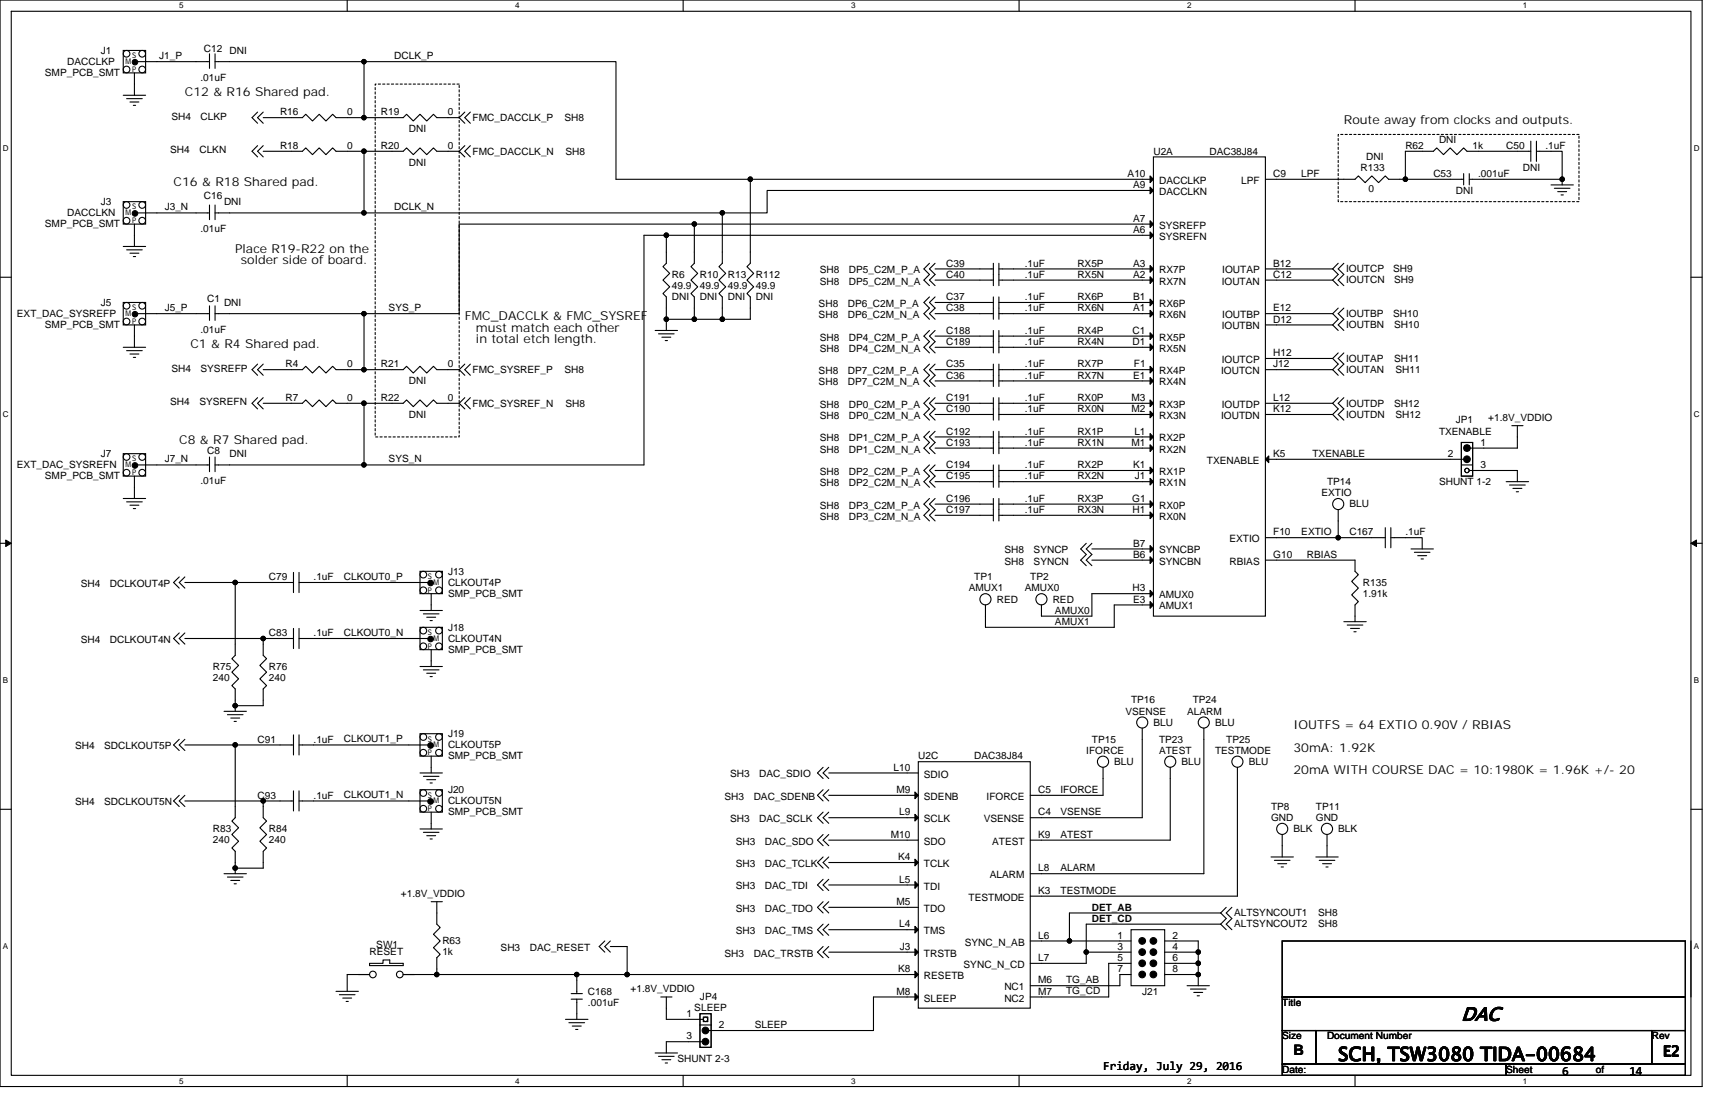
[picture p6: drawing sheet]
<svg xmlns="http://www.w3.org/2000/svg" width="432mm" height="279mm" viewBox="0 0 432 279" stroke-linecap="round" stroke-linejoin="round" font-family="sans-serif">
<path d="M0 0h428.6v273.5h-428.6zM2.8 2.8h422.9v267.9h-422.9z" fill="none" stroke="#000" stroke-width=".28"/>
<g fill="#fff">
<path d="M45.1 .3h1.1v2.3h-1.1z"/>
<path d="M45.1 271h1.1v2.2h-1.1z"/>
</g>
<path d="M87.4 0v2.8M87.4 270.7v2.8" fill="none" stroke="#000" stroke-width=".28"/>
<g fill="#fff">
<path d="M129.7 .3h1.1v2.3h-1.1z"/>
<path d="M129.7 271h1.1v2.2h-1.1z"/>
</g>
<path d="M172 0v2.8M172 270.7v2.8" fill="none" stroke="#000" stroke-width=".28"/>
<g fill="#fff">
<path d="M214.3 .3h1.1v2.3h-1.1z"/>
<path d="M214.3 271h1.1v2.2h-1.1z"/>
</g>
<path d="M256.6 0v2.8M256.6 270.7v2.8" fill="none" stroke="#000" stroke-width=".28"/>
<g fill="#fff">
<path d="M298.9 .3h1.1v2.3h-1.1z"/>
<path d="M298.9 271h1.1v2.2h-1.1z"/>
</g>
<path d="M341.2 0v2.8M341.2 270.7v2.8" fill="none" stroke="#000" stroke-width=".28"/>
<g fill="#fff">
<path d="M383.5 .3h1.1v2.3h-1.1z"/>
<path d="M383.5 271h1.1v2.2h-1.1z"/>
<path d="M.7 36.3h1.5v2.3h-1.5z"/>
<path d="M426.5 36.3h1.4v2.3h-1.4z"/>
<path d="M.7 103.3h1.5v2.2h-1.5z"/>
<path d="M426.5 103.3h1.4v2.2h-1.4z"/>
</g>
<path d="M0 69.8h2.8M425.7 69.8h2.9" fill="none" stroke="#000" stroke-width=".28"/>
<g fill="#fff">
<path d="M.7 170.2h1.4v2.3h-1.4z"/>
<path d="M426.5 170.2h1.3v2.3h-1.3z"/>
</g>
<path d="M0 136.8h2.8M425.7 136.8h2.9" fill="none" stroke="#000" stroke-width=".28"/>
<path d="M1.4 135.9l1.4 .9-1.4 .8zM425.7 136.8l1.4-.9v1.7z" fill="#000" stroke="#000" stroke-width=".25"/>
<g fill="#fff">
<path d="M.7 237.2h1.4v2.2h-1.4z"/>
<path d="M426.4 237.2h1.4v2.2h-1.4z"/>
</g>
<g fill="none" stroke="#000" stroke-width=".28">
<path d="M31 12.7h5.7v5.7h-5.7zM33.8 18.4v5.6M34.7 15.5h18M52.7 13.5v3.7M54.1 13.5v3.7M91.7 15.5h-37.6M91.7 15.5v14.1M91.7 15.5h63.4v29.6h33.8v21.2l-.8 .8 1.7 1.7-1.7 1.7 1.7 1.7-1.7 1.7 .8 .8v5.7h-7M31 24h5.7M31.9 24.8h3.9M32.7 25.7h2.3M33.6 26.5h.5"/>
<path d="M64.9 28.2l-1.4 1.4 1.4 1.4M64.9 36.7l-1.4 1.4 1.4 1.4M66.3 29.6h9.8l.9-.8 1.7 1.7 1.7-1.7 1.7 1.7 1.7-1.7 .8 .8h7.1M66.3 38.1h9.8l.9-.9 1.7 1.7 1.7-1.7 1.7 1.7 1.7-1.7 .8 .9h7.1M66.3 28.2l-1.4 1.4 1.4 1.4M66.3 36.7l-1.4 1.4 1.4 1.4M91.7 38.1v15.5M91.7 38.1h9.8l.9-.9 1.7 1.7 1.6-1.7 1.7 1.7 1.7-1.7 .9 .9h5.6M115.6 29.6h-5.6l-.9-.8-1.7 1.7-1.7-1.7-1.6 1.7-1.7-1.7-.9 .8h-9.8M115.6 29.6l1.4 1.4M115.6 38.1l1.4 1.4M117 28.2l-1.4 1.4"/>
<path d="M117 36.7l-1.4 1.4M118.4 28.2l-1.4 1.4 1.4 1.4M118.4 36.7l-1.4 1.4 1.4 1.4M290.4 39.5h28.2v115.6h-28.2zM385.4 35.5v5.1M385.4 38.1h-16l-.9-.9-1.7 1.7-1.7-1.7-1.7 1.7-1.7-1.7-.8 .9h-7.1v7h14.7M386.8 35.5v5.1M386.8 38.1h6.5v7M31 50.8h5.7v5.6h-5.7zM33.8 56.4v5.6M52.7 51.6v3.7M52.7 53.6h-18"/>
<path d="M54.1 53.6h37.6M54.1 51.6v3.7M91.7 53.6h90.2v12.7l-.9 .8 1.7 1.7-1.7 1.7 1.7 1.7-1.7 1.7 .9 .8v5.7M167.8 59.2h122.6M174.8 56.4h115.6M290.4 45.1h-101.5M290.4 47.9h-97.3v5.7h-11.2M318.6 45.1h22.6l.8-.8 1.7 1.7 1.7-1.7 1.7 1.7 1.7-1.7 .8 .8h4.2M368.5 43.7v2.8M369.9 43.7v2.8M390.5 46.5h5.6M391.4 47.4h3.9"/>
<path d="M392.2 48.2h2.2M393 49.1h.6M393.3 45.1v1.4M393.3 45.1h-23.4M31 62h5.7M31 76.1h5.7v5.7h-5.7zM31.9 62.9h3.9M32.7 63.7h2.3M33.6 64.6h.5M34.7 79h18M52.7 77v3.6M54.1 79h37.6"/>
<path d="M54.1 77v3.6M91.7 79v14M91.7 79h23.9v-22.6h59.2v9.9l-.8 .8 1.7 1.7-1.7 1.7 1.7 1.7-1.7 1.7 .8 .8v5.7M234 66.3l-1.4 1.4 1.4 1.4-1.4 1.4 1.4 1.4M234 74.7l-1.4 1.4 1.4 1.5-1.4 1.4 1.4 1.4M235.4 67.7h14.7M235.4 70.5h14.7M235.4 76.1h14.7M235.4 66.3l-1.4 1.4 1.4 1.4-1.4 1.4 1.4 1.4M235.4 74.7l-1.4 1.4 1.4 1.5-1.4 1.4 1.4 1.4M250.1 79h-14.7M250.1 66.3v5.6"/>
<path d="M250.1 74.7v5.7M251.5 79h38.9M251.5 66.3v5.6M251.5 74.7v5.7M251.5 67.7h38.9M251.5 70.5h38.9M251.5 76.1h38.9M318.6 67.7h16.9M318.6 70.5h16.9M318.6 79h16.9M335.5 67.7l1.4 1.4-1.4 1.4M335.5 70.5l1.4 1.4"/>
<path d="M335.5 79l1.4 1.4-1.4 1.4M336.9 66.3l-1.4 1.4M336.9 77.6l-1.4 1.4M338.3 66.3l-1.4 1.4 1.4 1.4-1.4 1.4 1.4 1.4M338.3 77.6l-1.4 1.4 1.4 1.4-1.4 1.4 1.4 1.4M31 87.4h5.7M31.9 88.3h3.9M32.7 89.1h2.3M33.6 90h.5M33.8 81.8v5.6M64.9 91.7l-1.4 1.3 1.4 1.5M66.3 93h9.8l.9-.8 1.7 1.7 1.7-1.7 1.7 1.7 1.7-1.7 .8 .8h7.1"/>
<path d="M66.3 91.7l-1.4 1.3 1.4 1.5M91.7 93h9.8l.9-.8 1.7 1.7 1.6-1.7 1.7 1.7 1.7-1.7 .9 .8h5.6M115.6 93l1.4 1.5M117 91.7l-1.4 1.3M118.4 91.7l-1.4 1.3 1.4 1.5M165 83.2h5.6M165.8 84h3.9M166.6 84.9h2.3M167.5 85.7h.6M167.8 80.4v-5.7l-.9-.8 1.7-1.7-1.7-1.7 1.7-1.7-1.7-1.7 .9-.8v-7.1h-5.7v57.8h-70.4M167.8 80.4h7M167.8 80.4v2.8"/>
<path d="M174.8 80.4h7.1M234 91.7l-1.4 1.3 1.4 1.5-1.4 1.4 1.4 1.4M234 83.2l-1.4 1.4 1.4 1.4-1.4 1.4 1.4 1.4M235.4 93h14.7M235.4 87.4h14.7M235.4 91.7l-1.4 1.3 1.4 1.5-1.4 1.4 1.4 1.4M235.4 83.2l-1.4 1.4 1.4 1.4-1.4 1.4 1.4 1.4M250.1 91.7v5.6M250.1 83.2v5.6M250.1 95.9h-14.7M250.1 84.6h-14.7M251.5 87.4h38.9"/>
<path d="M251.5 91.7v5.6M251.5 83.2v5.6M251.5 93h38.9M251.5 95.9h38.9M251.5 84.6h38.9M318.6 81.8h16.9M318.6 90.2h16.9M318.6 93h16.9M335.5 81.8l1.4 1.4M335.5 90.2l1.4 1.5-1.4 1.3M335.5 93l1.4 1.5M336.9 88.8l-1.4 1.4"/>
<path d="M338.3 88.8l-1.4 1.4 1.4 1.5-1.4 1.3 1.4 1.5M31 114.2h5.7v5.6h-5.7zM33.8 119.8v5.7M52.7 115v3.7M52.7 117h-18M54.1 117h37.6M54.1 115v3.7M64.9 100.1l-1.4 1.4 1.4 1.4M66.3 101.5h9.8l.9-.8 1.7 1.7 1.7-1.7 1.7 1.7 1.7-1.7 .8 .8h7.1M66.3 100.1l-1.4 1.4 1.4 1.4M91.7 101.5v15.5M91.7 101.5h9.8l.9-.8 1.7 1.7 1.6-1.7 1.7 1.7 1.7-1.7 .9 .8h5.6"/>
<path d="M115.6 101.5l1.4 1.4M117 100.1l-1.4 1.4M118.4 100.1l-1.4 1.4 1.4 1.4M234 100.1l-1.4 1.4 1.4 1.4-1.4 1.4 1.4 1.4M234 117l-1.4 1.4 1.4 1.4-1.4 1.4 1.4 1.5M234 108.6l-1.4 1.4 1.4 1.4-1.4 1.4 1.4 1.4M235.4 101.5h14.7M235.4 118.4h14.7M235.4 110h14.7M235.4 100.1l-1.4 1.4 1.4 1.4-1.4 1.4 1.4 1.4M235.4 117l-1.4 1.4 1.4 1.4-1.4 1.4 1.4 1.5M235.4 108.6l-1.4 1.4 1.4 1.4-1.4 1.4 1.4 1.4"/>
<path d="M250.1 108.6v5.6M250.1 117v5.7M250.1 100.1v5.6M250.1 104.3h-14.7M250.1 112.8h-14.7M251.5 108.6v5.6M251.5 117v5.7M251.5 100.1v5.6M251.5 101.5h38.9M251.5 104.3h38.9M251.5 118.4h38.9M251.5 110h38.9"/>
<path d="M251.5 112.8h38.9M318.6 101.5h16.9M318.6 104.3h16.9M318.6 115.6h50.2M335.5 101.5l1.4 1.4-1.4 1.4M335.5 104.3l1.4 1.4M336.9 100.1l-1.4 1.4M338.3 100.1l-1.4 1.4 1.4 1.4-1.4 1.4 1.4 1.4M367.9 117h2.9M367.9 111.4h2.9v8.4h-2.9zM368.8 112.2h1.1v1.1h-1.1zM369.9 118.4h12.1v2.8"/>
<path d="M380.6 107.1h2.9M382 107.1v5.7h-12.1M31 125.5h5.7M31.9 126.3h3.9M32.7 127.2h2.3M33.6 128h.5M234 125.5l-1.4 1.4 1.4 1.4-1.4 1.4 1.4 1.4M235.4 126.9h14.7M235.4 129.7h14.7M235.4 125.5l-1.4 1.4 1.4 1.4-1.4 1.4 1.4 1.4M250.1 125.5v5.6M250.1 121.2h-14.7"/>
<path d="M251.5 125.5v5.6M251.5 126.9h38.9M251.5 129.7h38.9M251.5 121.2h38.9M273.5 136.8l-1.4 1.4 1.4 1.4-1.4 1.4 1.4 1.4M274.9 136.8l-1.4 1.4 1.4 1.4-1.4 1.4 1.4 1.4M274.9 138.2h15.5M318.6 135.3h18.3M336.9 128.3v7M336.9 135.3h11.9M348.8 132.8v5.1M350.2 135.3h7.9v2.9"/>
<path d="M350.2 132.8v5.1M355.3 138.2h5.6M356.1 139h3.9M357 139.9h2.2M379.2 121.2h5.7M380.1 122.1h3.9M380.9 122.9h2.3M381.8 123.8h.5M45.1 145.2l-1.4 1.4 1.4 1.4M45.1 159.3l-1.4 1.4 1.4 1.4M46.5 145.2l-1.4 1.4 1.4 1.4M46.5 159.3l-1.4 1.4 1.4 1.4"/>
<path d="M46.5 146.6h12.7M59.2 146.6h14.7M59.2 146.6v18.4l-.8 .8 1.7 1.7-1.7 1.7 1.7 1.7-1.7 1.7 .8 .8v4.2h7.1v-4.2l.8-.8-1.7-1.7 1.7-1.7-1.7-1.7 1.7-1.7-.8-.8v-4.3M73.9 158.2v5.1M73.9 144.1v5.1M75.3 146.6h32.4M75.3 158.2v5.1M75.3 144.1v5.1M105.7 153.7h5.7M105.7 157.9h5.7v5.6h-5.7zM105.7 143.8h5.7v5.6h-5.7zM106.6 154.5h3.9"/>
<path d="M107.4 155.4h2.3M108.3 156.2h.5M108.6 149.4v4.3M248.1 152.3v5.6h32.4v-5.6h9.9M274.9 141h15.5M290.4 149.4h-15.5v5.7h-12.7v-2.8M318.6 141h22.6v2.8l.8 .9-1.7 1.6 1.7 1.7-1.7 1.7 1.7 1.7-.8 .9v4.2M338.3 156.5h5.7M339.2 157.3h3.9M340 158.2h2.3M340.9 159h.5M357.8 140.7h.6"/>
<path d="M46.5 160.7h19.8M56.4 179h5.6M57.3 179.9h3.9M59.2 177.6v1.4M66.3 160.7h7.6M75.3 160.7h32.4M105.7 167.8h5.7M106.6 168.6h3.9M107.4 169.5h2.3M108.3 170.3h.5M108.6 163.5v4.3M45.1 186.1l-1.4 1.4 1.4 1.4"/>
<path d="M46.5 186.1l-1.4 1.4 1.4 1.4M46.5 187.5h12.7v18.3l-.8 .9 1.7 1.7-1.7 1.7 1.7 1.7-1.7 1.6 .8 .9v4.2M58.1 180.7h2.2M58.9 181.6h.6M59.2 187.5h14.7M73.9 185v5M73.9 199.1v5M75.3 187.5h32.4M75.3 185v5M75.3 199.1v5M105.7 194.6h5.7M105.7 184.7h5.7v5.6h-5.7z"/>
<path d="M105.7 198.8h5.7v5.6h-5.7zM106.6 195.4h3.9M107.4 196.3h2.3M108.3 197.1h.5M108.6 190.3v4.3M207.2 193.1l-1.4 1.5 1.4 1.4M207.2 198.8l-1.4 1.4 1.4 1.4M208.7 193.1l-1.5 1.5 1.5 1.4M208.7 198.8l-1.5 1.4 1.5 1.4M208.7 194.6h22.5M231.2 191.7h28.2v62.1h-28.2zM277.7 193.1v7.1h-18.3"/>
<path d="M287.6 183.3v22.5h-28.2M294.6 193.1v18.4h-35.2M303.1 183.3v36.6h-43.7M311.6 193.1v32.5h-52.2M0 203.7h2.8M45.1 200.2l-1.4 1.4 1.4 1.4M46.5 200.2l-1.4 1.4 1.4 1.4M46.5 201.6h19.8M56.4 219.9h5.6M59.2 218.5v1.4M66.3 201.6v4.2l.8 .9-1.7 1.7 1.7 1.7-1.7 1.7 1.7 1.6-.8 .9v4.2h-7.1M66.3 201.6h7.6"/>
<path d="M75.3 201.6h32.4M105.7 208.7h5.7M106.6 209.5h3.9M107.4 210.4h2.3M108.3 211.2h.5M108.6 204.4v4.3M207.2 204.4l-1.4 1.4 1.4 1.4M207.2 215.7l-1.4 1.4 1.4 1.4M207.2 210.1l-1.4 1.4 1.4 1.4M208.7 204.4l-1.5 1.4 1.5 1.4M208.7 215.7l-1.5 1.4 1.5 1.4M208.7 211.5h22.5"/>
<path d="M208.7 210.1l-1.5 1.4 1.5 1.4M231.2 200.2h-22.5M231.2 205.8h-22.5M231.2 217.1h-22.5M320 215.7h5.6M320.9 216.6h3.9M321.7 217.4h2.3M322.6 218.2h.5M322.8 210.1v5.6M331.3 215.7h5.6M332.1 216.6h4M333 217.4h2.2"/>
<path d="M333.8 218.2h.6M334.1 210.1v5.6M425.7 203.7h2.9M57.3 220.8h3.9M58.1 221.6h2.2M58.9 222.5h.6M108.6 227h2.8M110 227v5.6l.8 .9-1.7 1.7 1.7 1.7-1.7 1.6 1.7 1.7-.8 .9v4.2M152.3 236.9l-1.4 1.4 1.4 1.4M153.7 238.3h4.2v7M153.7 236.9l-1.4 1.4 1.4 1.4M207.2 232.6l-1.4 1.4 1.4 1.4"/>
<path d="M207.2 221.3l-1.4 1.5 1.4 1.4M207.2 227l-1.4 1.4 1.4 1.4M207.2 238.3l-1.4 1.4 1.4 1.4M208.7 232.6l-1.5 1.4 1.5 1.4M208.7 221.3l-1.5 1.5 1.5 1.4M208.7 227l-1.5 1.4 1.5 1.4M208.7 238.3l-1.5 1.4 1.5 1.4M231.2 234h-22.5M231.2 222.8h-22.5M231.2 228.4h-22.5M231.2 239.7h-22.5M259.4 236.9h9.9"/>
<path d="M269.3 236.9h15.5M273.5 239.7v2.8h-14.1M273.5 239.7h11.3M284.8 234h8.4v14.1h-8.4zM293.2 236.9h8.5v2.8M293.2 239.7h8.5M301.7 239.7v2.8M307.3 229.8h-38v7.1M307.3 232.6h-33.8v7.1M307.3 229.8l1.4 1.4-1.4 1.4M307.3 232.6l1.4 1.4M308.7 228.4l-1.4 1.4"/>
<path d="M310.2 228.4l-1.5 1.4 1.5 1.4-1.5 1.4 1.5 1.4M322.8 236.9h101.5v14.1h-101.5zM425.7 236.9v14.1M84.6 249.5h5.6M85.4 250.4h4M86.3 251.2h2.2M87.1 252.1h.6M93 242.5h3.4v-.9h1.7v.9h3.4v.6h-8.5zM93 245.3h-5.6v4.2M101.5 245.3h8.5M110 245.3h35.2M142.4 256.6h5.6"/>
<path d="M143.2 257.4h4M143.8 250.1h2.8M143.8 251.5h2.8M144.1 258.3h2.2M144.9 259.1h.6M145.2 251.5v5.1M145.2 245.3v4.8M145.2 245.3h12.7M157.9 245.3h73.3M166.4 251h2.8M167.8 251v5.6h9.3M176.2 255.2h2.8v8.4h-2.8z"/>
<path d="M176.2 258h2.8M177.1 256h1.1v1.2h-1.1zM231.2 251h-11.3v8.4h-41.7M284.8 242.5h-5.7v8.5h-19.7M284.8 245.3h-2.8v2.8h-22.6M293.2 242.5h8.5M293.2 245.3h8.5M298.9 248.1h5.6M299.7 249h4M300.6 249.8h2.2M301.4 250.7h.6M301.7 245.3v2.8"/>
<path d="M301.7 242.5v2.8M322.8 251h101.5v8.4h-101.5zM322.8 259.4h8.5v8.5h-8.5zM331.3 259.4h84.6v8.5h-84.6zM415.9 259.4h8.4v8.5h-8.4zM165 265h5.6M165.8 265.9h3.9M166.6 266.7h2.3M167.5 267.6h.6M177.1 262.2h-9.3v2.8M322.8 267.9h56.4v2.8h-56.4zM379.2 267.9h45.1v2.8h-45.1z"/>
<circle cx="31.9" cy="13.5" r=".84"/>
<circle cx="31.9" cy="17.5" r=".84"/>
<circle cx="35.8" cy="13.5" r=".84"/>
<circle cx="35.8" cy="17.5" r=".84"/>
<circle cx="31.9" cy="51.6" r=".84"/>
<circle cx="31.9" cy="55.5" r=".84"/>
<circle cx="35.8" cy="55.5" r=".84"/>
<circle cx="35.8" cy="51.6" r=".84"/>
<circle cx="31.9" cy="77" r=".84"/>
<circle cx="35.8" cy="77" r=".84"/>
<circle cx="31.9" cy="80.9" r=".84"/>
<circle cx="35.8" cy="80.9" r=".84"/>
<circle cx="31.9" cy="119" r=".84"/>
<circle cx="31.9" cy="115" r=".84"/>
<circle cx="35.8" cy="115" r=".84"/>
<circle cx="35.8" cy="119" r=".84"/>
<circle cx="369.3" cy="115.6" r=".57"/>
<circle cx="369.3" cy="118.4" r=".56"/>
<circle cx="336.9" cy="126.9" r="1.4"/>
<circle cx="106.6" cy="158.7" r=".84"/>
<circle cx="106.6" cy="148.6" r=".84"/>
<circle cx="106.6" cy="144.6" r=".84"/>
<circle cx="110.5" cy="144.6" r=".84"/>
<circle cx="110.5" cy="148.6" r=".84"/>
<circle cx="110.5" cy="158.7" r=".84"/>
<circle cx="248.1" cy="150.8" r="1.4"/>
<circle cx="262.2" cy="150.8" r="1.4"/>
<circle cx="106.6" cy="162.7" r=".84"/>
<circle cx="110.5" cy="162.7" r=".84"/>
<circle cx="106.6" cy="199.6" r=".84"/>
<circle cx="106.6" cy="185.5" r=".84"/>
<circle cx="106.6" cy="189.5" r=".84"/>
<circle cx="110.5" cy="199.6" r=".84"/>
<circle cx="110.5" cy="185.5" r=".84"/>
<circle cx="110.5" cy="189.5" r=".84"/>
<circle cx="277.7" cy="191.7" r="1.4"/>
<circle cx="287.6" cy="181.9" r="1.4"/>
<circle cx="294.6" cy="191.7" r="1.4"/>
<circle cx="303.1" cy="181.9" r="1.4"/>
<circle cx="311.6" cy="191.7" r="1.4"/>
<circle cx="106.6" cy="203.6" r=".84"/>
<circle cx="110.5" cy="203.6" r=".84"/>
<circle cx="322.8" cy="208.6" r="1.4"/>
<circle cx="334.1" cy="208.6" r="1.4"/>
<circle cx="93.9" cy="245.3" r=".84"/>
<circle cx="100.7" cy="245.3" r=".84"/>
<circle cx="177.6" cy="256.6" r=".56"/>
<circle cx="177.6" cy="259.4" r=".55"/>
<circle cx="177.6" cy="262.2" r=".55"/>
</g>
<path d="M94.5 21.2h21.1v88.8h-21.1zM336.9 33.8h60.7v17h-60.7z" fill="none" stroke="#000" stroke-width=".28" stroke-dasharray=".6 .6"/>
<g fill="#000" stroke="#000" stroke-width=".28">
<path d="M289.6 44.3l.8 .8-.8 .9zM289.6 47.1l.8 .8-.8 .9zM289.6 55.6l.8 .8-.8 .9zM289.6 58.4l.8 .8-.8 .9zM289.6 66.8l.8 .9-.8 .8zM289.6 69.7l.8 .8-.8 .9zM289.6 75.3l.8 .8-.8 .9zM289.6 78.1l.8 .9-.8 .8zM289.6 83.8l.8 .8-.8 .8zM289.6 86.6l.8 .8-.8 .9zM289.6 92.2l.8 .8-.8 .9zM289.6 95l.8 .9-.8 .8z"/>
<path d="M289.6 100.7l.8 .8-.8 .9zM289.6 103.5l.8 .8-.8 .9zM289.6 109.1l.8 .9-.8 .8zM289.6 112l.8 .8-.8 .8zM289.6 117.6l.8 .8-.8 .9zM318.6 115.6l.8-.8v1.7zM289.6 120.4l.8 .8-.8 .9zM289.6 126l.8 .9-.8 .8zM289.6 128.9l.8 .8-.8 .9zM289.6 137.3l.8 .9-.8 .8zM289.6 140.1l.8 .9-.8 .8zM289.6 148.6l.8 .8-.8 .9z"/>
<path d="M289.6 151.4l.8 .9-.8 .8zM230.4 199.3l.8 .9-.8 .8zM230.4 205l.8 .8-.8 .9zM230.4 216.3l.8 .8-.8 .9zM230.4 221.9l.8 .9-.8 .8zM230.4 233.2l.8 .8-.8 .9zM230.4 238.8l.8 .9-.8 .8zM230.4 244.5l.8 .8-.8 .8zM230.4 250.1l.8 .9-.8 .8z"/>
<circle cx="34" cy="15.6" r=".69"/>
<circle cx="91.6" cy="15.5" r=".55"/>
<circle cx="91.6" cy="38.1" r=".56"/>
<circle cx="91.6" cy="29.6" r=".55"/>
<circle cx="34" cy="53.7" r=".69"/>
<circle cx="91.6" cy="53.6" r=".55"/>
<circle cx="167.8" cy="59.2" r=".56"/>
<circle cx="174.8" cy="56.4" r=".55"/>
<circle cx="181.9" cy="53.6" r=".55"/>
<circle cx="188.9" cy="45.1" r=".56"/>
<circle cx="353.8" cy="45.1" r=".56"/>
<circle cx="393.3" cy="45.1" r=".56"/>
<circle cx="34" cy="79.1" r=".69"/>
<circle cx="91.6" cy="78.9" r=".55"/>
<circle cx="91.6" cy="93" r=".55"/>
<circle cx="167.8" cy="80.4" r=".56"/>
<circle cx="174.8" cy="80.4" r=".56"/>
<circle cx="181.9" cy="80.4" r=".56"/>
<circle cx="34" cy="117.2" r=".69"/>
<circle cx="91.6" cy="101.5" r=".56"/>
<circle cx="91.6" cy="117" r=".55"/>
<circle cx="369.3" cy="115.6" r=".84"/>
<circle cx="369.3" cy="112.8" r=".84"/>
<circle cx="336.9" cy="135.3" r=".55"/>
<circle cx="59.2" cy="146.6" r=".56"/>
<circle cx="108.4" cy="146.8" r=".7"/>
<circle cx="59.2" cy="177.6" r=".56"/>
<circle cx="66.3" cy="160.7" r=".56"/>
<circle cx="108.4" cy="160.9" r=".7"/>
<circle cx="59.2" cy="187.5" r=".56"/>
<circle cx="108.4" cy="187.6" r=".7"/>
<circle cx="59.2" cy="218.5" r=".56"/>
<circle cx="66.3" cy="201.6" r=".56"/>
<circle cx="108.4" cy="201.7" r=".7"/>
<circle cx="269.3" cy="236.8" r=".55"/>
<circle cx="273.5" cy="239.6" r=".55"/>
<circle cx="287.6" cy="239.7" r=".84"/>
<circle cx="287.6" cy="236.8" r=".84"/>
<circle cx="290.4" cy="239.7" r=".84"/>
<circle cx="290.4" cy="236.8" r=".84"/>
<circle cx="301.7" cy="239.6" r=".55"/>
<circle cx="110" cy="245.3" r=".55"/>
<circle cx="145.2" cy="245.3" r=".55"/>
<circle cx="157.9" cy="245.3" r=".56"/>
<circle cx="177.6" cy="259.4" r=".84"/>
<circle cx="287.6" cy="245.3" r=".84"/>
<circle cx="287.6" cy="242.5" r=".84"/>
<circle cx="290.4" cy="242.5" r=".84"/>
<circle cx="290.4" cy="245.3" r=".84"/>
<circle cx="301.7" cy="242.5" r=".56"/>
<circle cx="301.7" cy="245.3" r=".55"/>
<circle cx="177.6" cy="262.2" r=".84"/>
</g>
<g font-size="4.8">
<text x="367.9" y="256.9">DAC</text>
<text x="336.9" y="267">SCH, TSW3080 TIDA-00684</text>
</g>
<g font-size="3.7">
<text x="325.6" y="265.6">B</text>
<text x="418.7" y="265.9">E2</text>
</g>
<g font-size="3.1">
<text x="46.5" y="24.3">C12 &amp; R16 Shared pad.</text>
<text x="338.3" y="31.3">Route away from clocks and outputs.</text>
<text x="43.7" y="46.8">C16 &amp; R18 Shared pad.</text>
<text x="59.2" y="63.8">Place R19-R22 on the</text>
<text x="60.6" y="66.6">solder side of board.</text>
<text x="117" y="80.7">FMC_DACCLK &amp; FMC_SYSREF</text>
<text x="119.8" y="83.5">must match each other</text>
<text x="47.9" y="87.7">C1 &amp; R4 Shared pad.</text>
<text x="119.8" y="86.3">in total etch length.</text>
<text x="45.1" y="111.7">C8 &amp; R7 Shared pad.</text>
<text x="325.6" y="183.6">IOUTFS = 64 EXTIO 0.90V / RBIAS</text>
<text x="325.6" y="189.2">30mA: 1.92K</text>
<text x="325.6" y="194.8">20mA WITH COURSE DAC = 10:1980K = 1.96K +/- 20</text>
<text x="277.7" y="269.3">Friday, July 29, 2016</text>
<text x="393.3" y="270.7">6</text>
<text x="410.2" y="270.7">14</text>
</g>
<g font-size="2.5">
<text x="16.9" y="16.4">DACCLKP</text>
<text x="25.4" y="13.5">J1</text>
<text x="40.1" y="14.8">J1_P</text>
<text x="51.3" y="13">C12</text>
<text x="57.8" y="13.5">DNI</text>
<text x="99.3" y="14.8">DCLK_P</text>
<text x="11.3" y="19.2">SMP_PCB_SMT</text>
<text x="50.5" y="20.3">.01uF</text>
<text x="70.5" y="29">R16</text>
<text x="87.4" y="29">0</text>
<text x="95.9" y="29">R19</text>
<text x="112.8" y="29">0</text>
<text x="43.2" y="30.2">SH4</text>
<text x="50.5" y="30.2">CLKP</text>
<text x="102.9" y="33.3">DNI</text>
<text x="119" y="30.5">FMC_DACCLK_P</text>
<text x="142.1" y="30.5">SH8</text>
<text x="42.9" y="38.6">SH4</text>
<text x="50.2" y="38.6">CLKN</text>
<text x="70.5" y="37.5">R18</text>
<text x="87.4" y="37.5">0</text>
<text x="95.9" y="37.5">R20</text>
<text x="102.9" y="41.7">DNI</text>
<text x="112.8" y="37.5">0</text>
<text x="119" y="38.9">FMC_DACCLK_N</text>
<text x="142.4" y="38.9">SH8</text>
<text x="290.4" y="38.9">U2A</text>
<text x="304.5" y="38.9">DAC38J84</text>
<text x="344" y="40.3">DNI</text>
<text x="353.8" y="37.5">R62</text>
<text x="362.3" y="36.1">DNI</text>
<text x="370.8" y="37.5">1k</text>
<text x="379.2" y="37.5">C50</text>
<text x="389.1" y="37.5">.1uF</text>
<text x="283.9" y="44.5">A10</text>
<text x="285.3" y="47.3">A9</text>
<text x="291.8" y="46.3">DACCLKP</text>
<text x="312.5" y="46.3">LPF</text>
<text x="320.6" y="44.5">C9</text>
<text x="327.6" y="44.6">LPF</text>
<text x="342.6" y="43.1">R133</text>
<text x="360.9" y="44.6">C53</text>
<text x="372.2" y="44.6">.001uF</text>
<text x="383.5" y="43.1">DNI</text>
<text x="25.4" y="51.6">J3</text>
<text x="41.5" y="52.9">J3_N</text>
<text x="51.3" y="50.2">C16</text>
<text x="56.4" y="51.6">DNI</text>
<text x="99.3" y="52.9">DCLK_N</text>
<text x="291.8" y="49.1">DACCLKN</text>
<text x="344.6" y="48.2">0</text>
<text x="366.5" y="48.8">DNI</text>
<text x="11.3" y="57.2">SMP_PCB_SMT</text>
<text x="16.9" y="54.4">DACCLKN</text>
<text x="50.5" y="58.4">.01uF</text>
<text x="285.3" y="55.8">A7</text>
<text x="285.3" y="58.6">A6</text>
<text x="291.8" y="57.6">SYSREFP</text>
<text x="291.8" y="60.4">SYSREFN</text>
<text x="169.2" y="69.9">R6</text>
<text x="176.2" y="69.9">R10</text>
<text x="183.3" y="69.9">R13</text>
<text x="190.3" y="69.9">R112</text>
<text x="206.4" y="68.8">SH8</text>
<text x="206.4" y="71.6">SH8</text>
<text x="213.7" y="68.8">DP5_C2M_P_A</text>
<text x="213.7" y="71.6">DP5_C2M_N_A</text>
<text x="238.3" y="69.9">C40</text>
<text x="238.3" y="67.1">C39</text>
<text x="258" y="69.9">.1uF</text>
<text x="258" y="67.1">.1uF</text>
<text x="271.3" y="67.1">RX5P</text>
<text x="271.3" y="69.9">RX5N</text>
<text x="285.3" y="67.1">A3</text>
<text x="285.3" y="69.9">A2</text>
<text x="291.8" y="68.8">RX7P</text>
<text x="291.8" y="71.6">RX7N</text>
<text x="307.6" y="71.6">IOUTAN</text>
<text x="307.7" y="68.8">IOUTAP</text>
<text x="320.6" y="69.9">C12</text>
<text x="320.6" y="67.1">B12</text>
<text x="338.9" y="68.5">IOUTCP</text>
<text x="338.9" y="71.3">IOUTCN</text>
<text x="350.8" y="68.5">SH9</text>
<text x="351" y="71.3">SH9</text>
<text x="25.4" y="77">J5</text>
<text x="52.2" y="76.1">C1</text>
<text x="56.4" y="77">DNI</text>
<text x="169.2" y="72.7">49.9</text>
<text x="169.2" y="75.6">DNI</text>
<text x="176.2" y="72.7">49.9</text>
<text x="176.2" y="75.6">DNI</text>
<text x="183.3" y="72.7">49.9</text>
<text x="183.3" y="75.6">DNI</text>
<text x="190.3" y="72.7">49.9</text>
<text x="190.3" y="75.6">DNI</text>
<text x="206.1" y="77.3">SH8</text>
<text x="213.4" y="77.3">DP6_C2M_P_A</text>
<text x="238.3" y="75.6">C37</text>
<text x="258" y="75.6">.1uF</text>
<text x="271.3" y="75.6">RX6P</text>
<text x="285.3" y="75.5">B1</text>
<text x="291.8" y="77.3">RX6P</text>
<text x="4.3" y="79.8">EXT_DAC_SYSREFP</text>
<text x="11.3" y="82.6">SMP_PCB_SMT</text>
<text x="41.5" y="78.3">J5_P</text>
<text x="50.5" y="83.7">.01uF</text>
<text x="97.9" y="78.3">SYS_P</text>
<text x="206.1" y="80.1">SH8</text>
<text x="213.4" y="80.1">DP6_C2M_N_A</text>
<text x="238.3" y="78.4">C38</text>
<text x="258" y="78.4">.1uF</text>
<text x="271.3" y="78.4">RX6N</text>
<text x="285.3" y="78.4">A1</text>
<text x="291.8" y="80.1">RX6N</text>
<text x="307.6" y="82.9">IOUTBN</text>
<text x="307.7" y="80.1">IOUTBP</text>
<text x="320.6" y="81.2">D12</text>
<text x="320.6" y="78.4">E12</text>
<text x="338.9" y="79.8">IOUTBP</text>
<text x="338.9" y="82.6">IOUTBN</text>
<text x="350.8" y="79.8">SH10</text>
<text x="351" y="82.6">SH10</text>
<text x="206.4" y="85.7">SH8</text>
<text x="206.4" y="88.5">SH8</text>
<text x="213.7" y="85.7">DP4_C2M_P_A</text>
<text x="213.7" y="88.5">DP4_C2M_N_A</text>
<text x="238.3" y="86.8">C189</text>
<text x="238.3" y="84">C188</text>
<text x="258" y="86.8">.1uF</text>
<text x="258" y="84">.1uF</text>
<text x="271.3" y="84">RX4P</text>
<text x="271.3" y="86.8">RX4N</text>
<text x="285.2" y="84">C1</text>
<text x="285.2" y="86.8">D1</text>
<text x="291.8" y="85.7">RX5P</text>
<text x="291.8" y="88.6">RX5N</text>
<text x="320.6" y="89.6">H12</text>
<text x="43.2" y="93.6">SH4</text>
<text x="50.5" y="93.6">SYSREFP</text>
<text x="71.9" y="92.5">R4</text>
<text x="87.4" y="92.5">0</text>
<text x="95.9" y="92.5">R21</text>
<text x="112.8" y="92.5">0</text>
<text x="119" y="93.9">FMC_SYSREF_P</text>
<text x="142.1" y="93.9">SH8</text>
<text x="206.1" y="94.2">SH8</text>
<text x="213.4" y="94.2">DP7_C2M_P_A</text>
<text x="238.3" y="95.3">C36</text>
<text x="238.3" y="92.5">C35</text>
<text x="258" y="95.3">.1uF</text>
<text x="258" y="92.5">.1uF</text>
<text x="271.3" y="92.5">RX7P</text>
<text x="271.3" y="95.3">RX7N</text>
<text x="285.3" y="95.3">E1</text>
<text x="285.5" y="92.5">F1</text>
<text x="291.8" y="94.2">RX4P</text>
<text x="307.4" y="94.2">IOUTCN</text>
<text x="307.6" y="91.4">IOUTCP</text>
<text x="320.6" y="92.5">J12</text>
<text x="338.9" y="91.1">IOUTAP</text>
<text x="338.9" y="93.9">IOUTAN</text>
<text x="351" y="91.1">SH11</text>
<text x="351.3" y="93.9">SH11</text>
<text x="71.9" y="100.9">R7</text>
<text x="87.4" y="100.9">0</text>
<text x="95.9" y="100.9">R22</text>
<text x="102.9" y="96.7">DNI</text>
<text x="112.8" y="100.9">0</text>
<text x="206.1" y="97">SH8</text>
<text x="213.4" y="97">DP7_C2M_N_A</text>
<text x="238.3" y="100.9">C191</text>
<text x="258" y="100.9">.1uF</text>
<text x="271.3" y="100.9">RX0P</text>
<text x="284.9" y="100.9">M3</text>
<text x="291.8" y="97">RX4N</text>
<text x="320.6" y="100.9">L12</text>
<text x="42.9" y="102.1">SH4</text>
<text x="50.2" y="102.1">SYSREFN</text>
<text x="102.9" y="105.2">DNI</text>
<text x="119" y="102.3">FMC_SYSREF_N</text>
<text x="142.4" y="102.3">SH8</text>
<text x="206.4" y="102.6">SH8</text>
<text x="206.4" y="105.5">SH8</text>
<text x="213.7" y="102.6">DP0_C2M_P_A</text>
<text x="213.7" y="105.5">DP0_C2M_N_A</text>
<text x="238.3" y="103.8">C190</text>
<text x="258" y="103.8">.1uF</text>
<text x="271.3" y="103.8">RX0N</text>
<text x="284.9" y="103.7">M2</text>
<text x="291.8" y="102.7">RX3P</text>
<text x="291.8" y="105.5">RX3N</text>
<text x="307.4" y="105.5">IOUTDN</text>
<text x="307.6" y="102.7">IOUTDP</text>
<text x="320.6" y="103.7">K12</text>
<text x="338.9" y="102.3">IOUTDP</text>
<text x="338.9" y="105.2">IOUTDN</text>
<text x="351" y="102.3">SH12</text>
<text x="351.3" y="105.2">SH12</text>
<text x="366.5" y="106.6">JP1</text>
<text x="374.7" y="106">+1.8V_VDDIO</text>
<text x="206.4" y="111.1">SH8</text>
<text x="206.4" y="113.9">SH8</text>
<text x="213.7" y="111.1">DP1_C2M_P_A</text>
<text x="213.7" y="113.9">DP1_C2M_N_A</text>
<text x="238.3" y="112.2">C193</text>
<text x="238.3" y="109.4">C192</text>
<text x="258" y="112.2">.1uF</text>
<text x="258" y="109.4">.1uF</text>
<text x="271.3" y="109.4">RX1P</text>
<text x="271.3" y="112.2">RX1N</text>
<text x="284.9" y="112.2">M1</text>
<text x="285.6" y="109.4">L1</text>
<text x="291.8" y="111.1">RX2P</text>
<text x="291.8" y="113.9">RX2N</text>
<text x="362.3" y="109.4">TXENABLE</text>
<text x="372.7" y="112.2">1</text>
<text x="4.3" y="117.9">EXT_DAC_SYSREFN</text>
<text x="25.4" y="115">J7</text>
<text x="41.5" y="116.4">J7_N</text>
<text x="52.2" y="114.2">C8</text>
<text x="57.8" y="115">DNI</text>
<text x="97.9" y="116.4">SYS_N</text>
<text x="206.4" y="119.5">SH8</text>
<text x="213.7" y="119.5">DP2_C2M_P_A</text>
<text x="238.3" y="117.9">C194</text>
<text x="258" y="117.9">.1uF</text>
<text x="271.3" y="117.9">RX2P</text>
<text x="285.3" y="117.8">K1</text>
<text x="291.8" y="119.6">RX1P</text>
<text x="303.9" y="116.8">TXENABLE</text>
<text x="320.6" y="115">K5</text>
<text x="330.5" y="115">TXENABLE</text>
<text x="364.6" y="115">2</text>
<text x="372.7" y="117.8">3</text>
<text x="11.3" y="120.7">SMP_PCB_SMT</text>
<text x="50.5" y="121.8">.01uF</text>
<text x="206.4" y="122.4">SH8</text>
<text x="213.7" y="122.4">DP2_C2M_N_A</text>
<text x="238.3" y="120.7">C195</text>
<text x="258" y="120.7">.1uF</text>
<text x="271.3" y="120.7">RX2N</text>
<text x="285.7" y="120.7">J1</text>
<text x="291.8" y="122.4">RX1N</text>
<text x="332.7" y="124.9">EXTIO</text>
<text x="334.1" y="122.1">TP14</text>
<text x="362.3" y="122.1">SHUNT 1-2</text>
<text x="206.4" y="128">SH8</text>
<text x="206.4" y="130.8">SH8</text>
<text x="213.7" y="128">DP3_C2M_P_A</text>
<text x="213.7" y="130.8">DP3_C2M_N_A</text>
<text x="238.3" y="126.3">C196</text>
<text x="238.3" y="129.1">C197</text>
<text x="258" y="126.3">.1uF</text>
<text x="258" y="129.1">.1uF</text>
<text x="271.3" y="126.3">RX3P</text>
<text x="271.3" y="129.1">RX3N</text>
<text x="285.1" y="126.3">G1</text>
<text x="285.2" y="129.1">H1</text>
<text x="291.8" y="128">RX0P</text>
<text x="291.8" y="130.9">RX0N</text>
<text x="339.7" y="127.7">BLU</text>
<text x="285.3" y="137.6">B7</text>
<text x="309.6" y="136.5">EXTIO</text>
<text x="320.6" y="134.7">F10</text>
<text x="327.6" y="134.8">EXTIO</text>
<text x="339.7" y="134.8">C167</text>
<text x="353.8" y="134.8">.1uF</text>
<text x="252.9" y="139.3">SH8</text>
<text x="252.9" y="142.1">SH8</text>
<text x="260.2" y="139.3">SYNCP</text>
<text x="260.2" y="142.1">SYNCN</text>
<text x="285.3" y="140.4">B6</text>
<text x="291.8" y="139.3">SYNCBP</text>
<text x="291.8" y="142.1">SYNCBN</text>
<text x="309.6" y="142.1">RBIAS</text>
<text x="320.6" y="140.4">G10</text>
<text x="329.1" y="140.4">RBIAS</text>
<text x="20.3" y="147.7">SH4</text>
<text x="27.6" y="147.7">DCLKOUT4P</text>
<text x="67.7" y="146">C79</text>
<text x="79" y="146">.1uF</text>
<text x="86.6" y="145.9">CLKOUT0_P</text>
<text x="112.8" y="144.6">J13</text>
<text x="112.8" y="147.5">CLKOUT4P</text>
<text x="243.9" y="148.9">AMUX1</text>
<text x="245.3" y="146">TP1</text>
<text x="258" y="148.9">AMUX0</text>
<text x="259.4" y="146">TP2</text>
<text x="285.2" y="148.8">H3</text>
<text x="343.1" y="147.5">R135</text>
<text x="112.8" y="150.3">SMP_PCB_SMT</text>
<text x="251" y="151.7">RED</text>
<text x="265" y="151.7">RED</text>
<text x="265.6" y="154.5">AMUX0</text>
<text x="285.3" y="151.7">E3</text>
<text x="291.8" y="150.6">AMUX0</text>
<text x="291.8" y="153.4">AMUX1</text>
<text x="343.1" y="150.3">1.91k</text>
<text x="20.3" y="161.8">SH4</text>
<text x="27.6" y="161.8">DCLKOUT4N</text>
<text x="67.7" y="160.1">C83</text>
<text x="79" y="160.1">.1uF</text>
<text x="86.6" y="160">CLKOUT0_N</text>
<text x="112.8" y="158.7">J18</text>
<text x="112.8" y="161.6">CLKOUT4N</text>
<text x="265.6" y="157.3">AMUX1</text>
<text x="112.8" y="164.4">SMP_PCB_SMT</text>
<text x="53.6" y="168.6">R75</text>
<text x="53.6" y="171.4">240</text>
<text x="67.7" y="168.6">R76</text>
<text x="67.7" y="171.4">240</text>
<text x="283.4" y="179.9">VSENSE</text>
<text x="284.8" y="177.1">TP16</text>
<text x="298.9" y="179.9">ALARM</text>
<text x="300.3" y="177.1">TP24</text>
<text x="112.8" y="185.5">J19</text>
<text x="290.4" y="182.7">BLU</text>
<text x="305.9" y="182.7">BLU</text>
<text x="18.9" y="188.6">SH4</text>
<text x="26.2" y="188.6">SDCLKOUT5P</text>
<text x="64.9" y="186.9">C91</text>
<text x="79" y="186.9">.1uF</text>
<text x="86.6" y="186.8">CLKOUT1_P</text>
<text x="112.8" y="191.2">SMP_PCB_SMT</text>
<text x="112.8" y="188.3">CLKOUT5P</text>
<text x="231.2" y="191.2">U2C</text>
<text x="245.3" y="191.2">DAC38J84</text>
<text x="273.5" y="189.8">IFORCE</text>
<text x="274.9" y="186.9">TP15</text>
<text x="291.8" y="186.9">TP23</text>
<text x="291.8" y="189.8">ATEST</text>
<text x="305.9" y="189.8">TESTMODE</text>
<text x="308.7" y="186.9">TP25</text>
<text x="183.8" y="195.7">SH3</text>
<text x="191.2" y="195.7">DAC_SDIO</text>
<text x="225" y="194">L10</text>
<text x="232.6" y="195.7">SDIO</text>
<text x="280.5" y="192.6">BLU</text>
<text x="297.5" y="192.6">BLU</text>
<text x="314.4" y="192.6">BLU</text>
<text x="18.9" y="202.7">SH4</text>
<text x="26.2" y="202.7">SDCLKOUT5N</text>
<text x="64.9" y="201">C93</text>
<text x="79" y="201">.1uF</text>
<text x="86.6" y="200.9">CLKOUT1_N</text>
<text x="112.8" y="199.6">J20</text>
<text x="112.8" y="202.4">CLKOUT5N</text>
<text x="182.4" y="201.3">SH3</text>
<text x="189.8" y="201.3">DAC_SDENB</text>
<text x="225.7" y="199.6">M9</text>
<text x="232.6" y="201.3">SDENB</text>
<text x="248.4" y="201.3">IFORCE</text>
<text x="261.4" y="199.6">C5</text>
<text x="267" y="199.6">IFORCE</text>
<text x="320" y="203.9">TP8</text>
<text x="331.3" y="203.9">TP11</text>
<text x="53.6" y="209.5">R83</text>
<text x="67.7" y="209.5">R84</text>
<text x="112.8" y="205.3">SMP_PCB_SMT</text>
<text x="183.8" y="206.9">SH3</text>
<text x="191.2" y="206.9">DAC_SCLK</text>
<text x="226.4" y="205.2">L9</text>
<text x="232.6" y="207">SCLK</text>
<text x="247.7" y="207">VSENSE</text>
<text x="261.4" y="205.2">C4</text>
<text x="267" y="205.3">VSENSE</text>
<text x="320" y="206.7">GND</text>
<text x="325.6" y="209.5">BLK</text>
<text x="331.3" y="206.7">GND</text>
<text x="336.9" y="209.5">BLK</text>
<text x="53.6" y="212.3">240</text>
<text x="67.7" y="212.3">240</text>
<text x="185.3" y="212.6">SH3</text>
<text x="192.6" y="212.6">DAC_SDO</text>
<text x="224.3" y="210.9">M10</text>
<text x="232.6" y="212.6">SDO</text>
<text x="249.8" y="212.6">ATEST</text>
<text x="261.4" y="210.9">K9</text>
<text x="267" y="210.9">ATEST</text>
<text x="185.3" y="218.2">SH3</text>
<text x="192.6" y="218.2">DAC_TCLK</text>
<text x="226.1" y="216.5">K4</text>
<text x="232.6" y="218.2">TCLK</text>
<text x="249.2" y="221.1">ALARM</text>
<text x="261.4" y="219.3">L8</text>
<text x="267" y="219.4">ALARM</text>
<text x="100.9" y="225.8">+1.8V_VDDIO</text>
<text x="185.3" y="223.9">SH3</text>
<text x="192.6" y="223.9">DAC_TDI</text>
<text x="225.7" y="227.8">M5</text>
<text x="226.4" y="222.2">L5</text>
<text x="232.6" y="223.9">TDI</text>
<text x="243.9" y="226.7">TESTMODE</text>
<text x="261.4" y="225">K3</text>
<text x="267" y="225">TESTMODE</text>
<text x="185.3" y="229.5">SH3</text>
<text x="192.6" y="229.5">DAC_TDO</text>
<text x="226.4" y="233.4">L4</text>
<text x="232.6" y="229.5">TDO</text>
<text x="274.9" y="229.3">DET_AB</text>
<text x="274.9" y="232.1">DET_CD</text>
<text x="310.7" y="230.6">ALTSYNCOUT1</text>
<text x="310.7" y="233.4">ALTSYNCOUT2</text>
<text x="331.9" y="230.6">SH8</text>
<text x="331.9" y="233.4">SH8</text>
<text x="94.7" y="238.5">SW1</text>
<text x="111.4" y="237.7">R63</text>
<text x="126" y="239.4">SH3</text>
<text x="133.4" y="239.4">DAC_RESET</text>
<text x="185.3" y="235.1">SH3</text>
<text x="192.6" y="235.1">DAC_TMS</text>
<text x="226.5" y="239.1">J3</text>
<text x="232.6" y="235.2">TMS</text>
<text x="242.9" y="238">SYNC_N_AB</text>
<text x="261.4" y="236.3">L6</text>
<text x="281.4" y="236.3">1</text>
<text x="281.4" y="239.1">3</text>
<text x="295.2" y="236.3">2</text>
<text x="295.2" y="239.1">4</text>
<text x="93" y="240.5">RESET</text>
<text x="111.4" y="240.5">1k</text>
<text x="182.4" y="240.8">SH3</text>
<text x="189.8" y="240.8">DAC_TRSTB</text>
<text x="226.1" y="244.7">K8</text>
<text x="232.6" y="240.8">TRSTB</text>
<text x="242.6" y="243.6">SYNC_N_CD</text>
<text x="261.4" y="241.9">L7</text>
<text x="281.4" y="241.9">5</text>
<text x="281.4" y="244.7">7</text>
<text x="295.2" y="241.9">6</text>
<text x="295.2" y="244.7">8</text>
<text x="148" y="250.4">C168</text>
<text x="158.7" y="249.8">+1.8V_VDDIO</text>
<text x="176.2" y="251.8">JP4</text>
<text x="225.7" y="250.4">M8</text>
<text x="232.6" y="246.4">RESETB</text>
<text x="252.9" y="249.3">NC1</text>
<text x="261.4" y="247.5">M6</text>
<text x="261.4" y="250.4">M7</text>
<text x="268.4" y="250.3">TG_CD</text>
<text x="268.4" y="247.4">TG_AB</text>
<text x="287.6" y="250.4">J21</text>
<text x="148" y="253.2">.001uF</text>
<text x="172.8" y="256">1</text>
<text x="174.8" y="254.6">SLEEP</text>
<text x="232.6" y="252.1">SLEEP</text>
<text x="252.9" y="252.1">NC2</text>
<text x="322.8" y="253.2">Title</text>
<text x="172.8" y="261.6">3</text>
<text x="181" y="258.8">2</text>
<text x="190.1" y="258.8">SLEEP</text>
<text x="322.8" y="261.6">Size</text>
<text x="334.1" y="261.6">Document Number</text>
<text x="415.9" y="261.6">Rev</text>
<text x="170.6" y="267.3">SHUNT 2-3</text>
<text x="322.8" y="270.1">Date:</text>
<text x="379.2" y="270.1">Sheet</text>
<text x="401.8" y="270.1">of</text>
</g>
<g font-size="2">
<text x="45.1" y="2.1">5</text>
<text x="129.7" y="2.1">4</text>
<text x="214.3" y="2.1">3</text>
<text x="298.9" y="2.1">2</text>
<text x="383.5" y="2.1">1</text>
<text x="31.6" y="16.1">M</text>
<text x="33.3" y="14.7">S</text>
<text x="33.3" y="18.1">P</text>
<text x=".7" y="38.1">D</text>
<text x="426.5" y="38.1">D</text>
<text x="33.3" y="52.7">S</text>
<text x="31.6" y="54.1">M</text>
<text x="33.3" y="56.1">P</text>
<text x="31.6" y="79.5">M</text>
<text x="33.3" y="78.1">S</text>
<text x="33.3" y="81.5">P</text>
<text x=".7" y="105.1">C</text>
<text x="426.5" y="105.1">C</text>
<text x="31.6" y="117.6">M</text>
<text x="33.3" y="116.2">S</text>
<text x="33.3" y="119.5">P</text>
<text x="107.7" y="145.8">S</text>
<text x="107.7" y="149.2">P</text>
<text x="109.1" y="147.2">M</text>
<text x="107.7" y="159.9">S</text>
<text x="109.1" y="161.3">M</text>
<text x="107.7" y="163.3">P</text>
<text x=".7" y="172">B</text>
<text x="426.5" y="172">B</text>
<text x="107.7" y="186.6">S</text>
<text x="107.7" y="190">P</text>
<text x="109.1" y="188.1">M</text>
<text x="107.7" y="200.7">S</text>
<text x="109.1" y="202.2">M</text>
<text x="107.7" y="204.1">P</text>
<text x=".7" y="239">A</text>
<text x="426.5" y="239">A</text>
<text x="45.1" y="272.8">5</text>
<text x="129.7" y="272.8">4</text>
<text x="214.3" y="272.8">3</text>
<text x="298.9" y="272.8">2</text>
<text x="383.5" y="272.8">1</text>
</g>
</svg>
